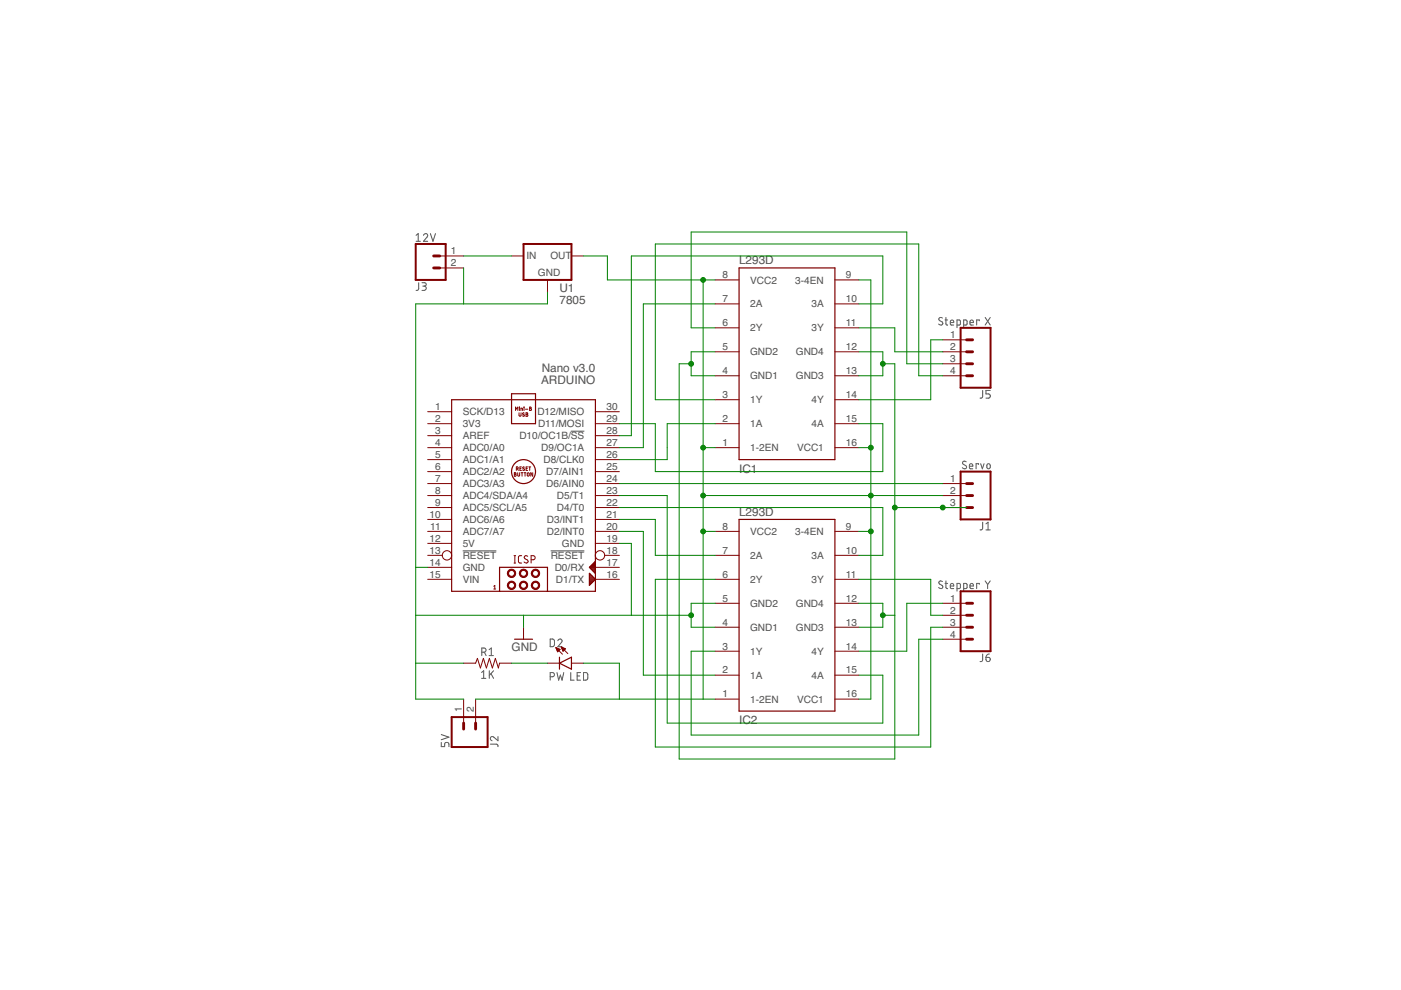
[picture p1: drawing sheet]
<svg xmlns="http://www.w3.org/2000/svg" width="297mm" height="210mm" viewBox="0 0 297 210" stroke-linecap="round" stroke-linejoin="round" font-family="sans-serif">
<g fill="none" stroke="#505050" stroke-width=".21">
<path d="M88.2 49.9l.5-.4v1.7M88.2 51.2h.9M88.8 59.9l-.1 1.4-.5 .3M89.5 59.9h.5a.36 .36 0 0 1 .4 .4 .36 .36 0 0 1-.4 .4h-.4M89.8 49.9a.44 .44 0 0 1 .6-.4 .44 .44 0 0 1 .2 .7l-.8 1h.9M91.2 49.5l.6 1.7 .5-1.7M89.9 60.7a.46 .46 0 0 1 .5 .4 .46 .46 0 0 1-.5 .5h-.4M199.8 67.4a.41 .41 0 0 0-.6-.1 .41 .41 0 0 0-.1 .6l.6 .3a.44 .44 0 0 1 0 .7 .44 .44 0 0 1-.7-.2M200.4 67.8h.5M200.6 67.3v1.5l.3 .1M201.5 68.4h.7a.38 .38 0 0 0-.2-.5 .38 .38 0 0 0-.5 .3l.1 .7h.6M202.9 68.9h.6l.1-.1-.1-.9-.6-.1v1.7"/>
<path d="M204.3 68.9h.6l.1-.1v-.7l-.1-.2-.6-.1v1.7M205.7 68.4h.7a.38 .38 0 0 0-.3-.5 .38 .38 0 0 0-.4 .3v.7h.7M207.6 68v-.2h-.5v1.1M208.9 67.3l1.1 1.6M210 67.3l-1.1 1.6M121 91.4h2.9M204.9 97.9l-.5-.1-.3 .3 .1 .3 .5 .3a.38 .38 0 0 1 .2 .5 .38 .38 0 0 1-.5 .2l-.4-.2M205.5 98.8h.7a.38 .38 0 0 0-.2-.5 .38 .38 0 0 0-.5 .4l.1 .6 .6 .1M207.5 98.5v-.2h-.6v1.1M207.9 98.3l.4 1.1 .3-1.1M208.3 82.8v1.4l-.5 .2M209.3 98.4h.5l.2 .6a.36 .36 0 0 1-.4 .4 .36 .36 0 0 1-.4-.4z"/>
<path d="M210 82.8h-1v.7h.6a.45 .45 0 0 1 .4 .5 .45 .45 0 0 1-.4 .4h-.6M98.1 116.8h7.1M116.8 116.8h7.1M208.3 110.7v1.4l-.2 .2-.3 .1M209 112.4h1M209 111.1l.5-.4v1.7M102.2 138.3h.4a.44 .44 0 0 0 .5-.5 .44 .44 0 0 0-.5-.4h-.4v1.6M102.7 138.3l.4 .7M103.7 137.8l.5-.4v1.6M103.7 139h.9M116.6 135.5h.7l.2 .3 .1 .9-.3 .4h-.7zM118.3 135.8a.44 .44 0 0 1 .6-.3 .44 .44 0 0 1 .1 .7l-.7 .9h.9"/>
<path d="M199.8 123.3l-.5-.1-.2 .3v.3l.6 .3a.41 .41 0 0 1 .1 .6 .41 .41 0 0 1-.6 0l-.2-.1M200.4 123.7h.5M200.6 123.2v1.4l.3 .2M201.5 124.2h.7a.38 .38 0 0 0-.3-.5 .38 .38 0 0 0-.4 .4l.1 .6 .6 .1M202.9 124.8h.6l.1-.2-.1-.9h-.6v1.6M204.3 124.8h.6l.1-.2v-.6l-.1-.3h-.6v1.6M205.7 124.2h.7a.38 .38 0 0 0-.3-.5 .38 .38 0 0 0-.4 .4v.6l.7 .1M207.6 123.9v-.2h-.5v1.1M208.3 138.7v1.4l-.5 .2M208.9 123.2l.5 .7M209 139.4h.6a.45 .45 0 0 1 .3 .5 .45 .45 0 0 1-.4 .4 .45 .45 0 0 1-.5-.5zM209.4 123.9v.9"/>
<path d="M209.8 138.7l-.5 .1-.3 .6M210 123.2l-.6 .7M93.6 157.4v.9h.7v-.5a.46 .46 0 0 1 .4-.4 .46 .46 0 0 1 .5 .4v.5M93.6 155.7l1.6 .6-1.6 .5M102.1 142.6l.5-.4v1.6M102.1 143.8h.9M103.7 142.2v1.6M104 157.8h1.4l.2 .5M104.1 142.8l.5 1M104.6 142.2l-.9 1M105.6 156.2v.9l-.9-.8a.44 .44 0 0 0-.7 .1 .44 .44 0 0 0 .3 .7M116.6 143.5h.5a.44 .44 0 0 0 .5-.5 .44 .44 0 0 0-.5-.4h-.5v1.6"/>
<path d="M118.1 142.6l.3 1.6 .4-1.1 .4 1.1 .3-1.6M121 142.6v1.6h.7M122.4 143.3h.5M123.1 142.6h-.7v1.6h.7M123.7 142.6h.7l.2 .3v.9l-.2 .4h-.7z"/>
</g>
<g fill="none" stroke="#800000" stroke-width=".25">
<path d="M156.7 56.8h20.3v40.7h-20.3zM95.8 84.8h30.4v40.6h-30.4zM108.5 83.5h5v6.3h-5zM125.3 119.9h.9M125.6 119.7h.6M125.8 119.5h.4M126 119.3h.2M126.2 119l-1.2 1.3 1.2 1.3M156.7 110.1h20.3v40.7h-20.3zM105.9 125.4v-5.1h10.2v5.1M109.1 135.5h3.8M118.6 139.3v2.6"/>
<path d="M125 121.6l1.2 1.2-1.2 1.3zM125 123.9h.2M125 123.7h.4M125 123.5h.6M125 123.3h.8M125 123h1M125 122.8h1.2M125 122.6h1M125 122.4h.8M125 122.1h.5M125 121.9h.3M125 121.7h.1"/>
<path d="M125 120.4h1.2M125.1 120.1h1.1M125.2 120.6h1M125.5 120.8h.7M125.7 121h.5M125.9 121.2h.3M126.1 121.5h.1M118.6 140.6l2.6-1.3v2.6z"/>
<circle cx="111" cy="100" r="2.54"/>
</g>
<g fill="none" stroke="#800000" stroke-width=".21">
<path d="M93.2 54.3h5.1M93.2 56.8h5.1M108.5 54.3h2.5M116.1 59.4v2.5M121.2 54.3h2.5M151.6 59.4h5.1M177 59.4h5.1M151.6 79.7h5.1M151.6 74.6h5.1M151.6 69.5h5.1M151.6 64.4h5.1M177 79.7h5.1"/>
<path d="M177 74.6h5.1M177 69.5h5.1M177 64.4h5.1M199.9 79.7h5M199.9 74.6h5M199.9 72.1h5M199.9 77.1h5M90.7 100h5.1M90.7 97.5h5.1M90.7 94.9h5.1M90.7 92.4h5.1M90.7 89.8h5.1"/>
<path d="M90.7 87.3h5.1M109.3 87v-.7l.3 .4 .2-.4v.7M109.5 99.4h.3l.1-.3-.4-.1v.7M109.7 99.4l.2 .3M110 87.5v.6l.3 .2 .1-.1 .1-.7M110.2 86.3h.1M110.1 86.6v.4M110.2 99.3h.3M110.4 87v-.4h.4v.4M110.6 99h-.4v.7h.4M111.1 86.3h.1M111.1 86.6v.4"/>
<path d="M111.1 87.6l-.2-.1-.1 .2 .4 .5h-.4M111.2 99.1l-.3-.1-.1 .2 .4 .5-.4-.1M111.4 86.8h.5M111.5 87.5l.4 .2-.2 .2 .2 .1-.1 .2-.3 .1zM111.5 87.9h.2M111.5 99.3h.3M111.9 99h-.4v.7h.4M112.1 99h.4M112.3 86.3l.3 .1-.1 .2 .2 .1-.1 .3h-.3zM112.3 86.6h.2M112.3 99v.7M126.2 100h5.1"/>
<path d="M126.2 97.5h5.1M126.2 94.9h5.1M126.2 92.4h5.1M126.2 89.8h5.1M126.2 87.3h5.1M151.6 94.9h5.1M151.6 89.8h5.1M151.6 84.8h5.1M177 94.9h5.1M177 89.8h5.1M177 84.8h5.1M90.7 117.8h3.1"/>
<path d="M90.7 115.2h5.1M90.7 112.7h5.1M90.7 110.1h5.1M90.7 107.6h5.1M90.7 105.1h5.1M90.7 102.5h5.1M109 119.4h.3M109 117.8h.3M109.1 100.2l.3 .1-.2 .2 .2 .1-.1 .3-.2 .1zM109.1 100.5h.1M109.2 117.8v1.6M109.8 100.2v.7l.2 .1 .2-.1v-.7"/>
<path d="M110.5 100.2h.4M110.6 117.8l-.5 .1-.2 .3v1l.7 .2M110.7 100.2v.8M111.1 100.2h.4M111.3 100.2v.8M111.9 100.2h.2l.1 .2-.1 .5h-.2l-.1-.1zM111.9 117.9l-.4-.1-.4 .4 .2 .3 .5 .2a.39 .39 0 0 1 .1 .6 .39 .39 0 0 1-.6 0l-.2-.2M112.6 118.7h.5a.43 .43 0 0 0 .4-.5 .43 .43 0 0 0-.4-.4h-.5v1.6M112.9 100.2v.8l-.4-.8v.8M126.2 115.2h5.1M126.2 112.7h5.1M126.2 110.1h5.1"/>
<path d="M126.2 107.6h5.1M126.2 105.1h5.1M126.2 102.5h5.1M128.2 117.8h3.1M151.6 117.8h5.1M151.6 112.7h5.1M177 117.8h5.1M177 112.7h5.1M199.9 107.6h5M199.9 105.1h5M199.9 102.5h5M90.7 122.8h5.1"/>
<path d="M90.7 120.3h5.1M104.7 124.3l.2-.2v.8M104.7 124.9h.4M111 133v2.5M117.9 137.3l1.4 1.4M117.9 137.3l.8 .4-.5 .5zM117.9 137.4h.2M118 137.5h.4M118 137.7h.7M118 137.8h.6M118.1 137.9h.4M118.2 138h.2"/>
<path d="M118.2 138.2h.1M119 137.2l1.4 1.4M119 137.2l.9 .4-.5 .5zM119 137.3h.3M119.1 137.4h.4M119.1 137.5h.7M119.2 137.7h.6M119.3 137.8h.4M119.3 137.9h.2M119.4 138h.1M126.2 122.8h5.1M126.2 120.3h5.1"/>
<path d="M151.6 122.8h5.1M151.6 138.1h5.1M151.6 133h5.1M151.6 127.9h5.1M177 122.8h5.1M177 138.1h5.1M177 133h5.1M177 127.9h5.1M199.9 133h5M199.9 127.9h5M199.9 130.5h5M199.9 135.5h5"/>
<path d="M98.3 148.2v5.1M98.3 140.6h2.5l.4-1 .7 2 .6-2 .6 2 .7-2 .6 2 .6-2 .7 2 .2-1h2.6M100.8 148.2v5.1M116.1 140.6h2.5M121.2 140.6h2.5M151.6 148.2h5.1M151.6 143.2h5.1M177 148.2h5.1M177 143.2h5.1"/>
<circle cx="94.8" cy="117.8" r=".99"/>
<circle cx="127.2" cy="117.8" r=".99"/>
</g>
<g fill="#800000" stroke="#800000" stroke-width=".21">
<path d="M112.8 121a.88 .88 0 0 1 1.5 .1 .88 .88 0 0 1-.5 1.3 .88 .88 0 0 1-1.2-.8h.3a.63 .63 0 0 1 .9-.6 .63 .63 0 0 1 .2 1 .63 .63 0 0 1-1.1-.2v-.2h-.3z" fill-rule="evenodd"/>
<path d="M110.3 123.6a.88 .88 0 0 1 1.4 0 .88 .88 0 0 1-.5 1.4 .88 .88 0 0 1-1.1-.9h.3a.64 .64 0 0 1 .8-.6 .64 .64 0 0 1 .2 1 .64 .64 0 0 1-1-.2v-.2h-.3z" fill-rule="evenodd"/>
<path d="M107.8 123.6a.88 .88 0 0 1 1.4 0 .88 .88 0 0 1-.5 1.4 .88 .88 0 0 1-1.1-.9h.2a.64 .64 0 0 1 .9-.6 .64 .64 0 0 1 .2 1 .64 .64 0 0 1-1-.2l-.1-.2h-.2z" fill-rule="evenodd"/>
<path d="M112.8 123.6a.88 .88 0 0 1 1.5 0 .88 .88 0 0 1-.5 1.4 .88 .88 0 0 1-1.2-.9h.3a.63 .63 0 0 1 .9-.6 .63 .63 0 0 1 .2 1 .63 .63 0 0 1-1.1-.2v-.2h-.3z" fill-rule="evenodd"/>
<path d="M107.8 121a.88 .88 0 0 1 1.4 .1 .88 .88 0 0 1-.5 1.3 .88 .88 0 0 1-1.1-.8h.2a.64 .64 0 0 1 .9-.6 .64 .64 0 0 1 .2 1 .64 .64 0 0 1-1-.2l-.1-.2h-.2z" fill-rule="evenodd"/>
<path d="M110.3 121a.88 .88 0 0 1 1.4 .1 .88 .88 0 0 1-.5 1.3 .88 .88 0 0 1-1.1-.8h.3a.64 .64 0 0 1 .8-.6 .64 .64 0 0 1 .2 1 .64 .64 0 0 1-1-.2v-.2h-.3z" fill-rule="evenodd"/>
</g>
<path d="M88.1 51.7h6.4v7.7h-6.4zM111 51.7h10.2v7.7h-10.2zM203.7 69.5h6.3v12.7h-6.3zM203.7 100h6.3v10.1h-6.3zM203.7 125.4h6.3v12.7h-6.3zM95.8 152h7.6v6.4h-7.6z" fill="none" stroke="#800000" stroke-width=".42"/>
<g fill="none" stroke="#800000" stroke-width=".61">
<path d="M91.9 56.8h1.3M91.9 54.3h1.3M204.9 77.1h1.3M204.9 74.6h1.3M204.9 72.1h1.3M204.9 79.7h1.3M204.9 107.6h1.3M204.9 105.1h1.3M204.9 102.5h1.3M204.9 133h1.3M204.9 130.5h1.3M204.9 127.9h1.3"/>
<path d="M204.9 135.5h1.3M98.3 153.3v1.3M100.8 153.3v1.3"/>
</g>
<g fill="none" stroke="#008000" stroke-width=".21">
<path d="M98.3 54.3h10.2M98.3 56.8v7.6M123.7 54.3h5.1v5.1h22.8M149.1 59.4v88.8M182.1 59.4h2.5v88.8h-2.5M116.1 61.9v2.5h-28v83.8h10.2M146.5 77.1h-2.5v83.8h45.7v-83.8h-2.5M151.6 64.4h-15.2v30.5h-5.1M151.6 69.5h-5.1v-20.3h45.8v27.9h7.6M151.6 74.6h-5.1v5.1h5.1M182.1 64.4h5.1v-10.1h-53.3v38.1h-2.6M182.1 74.6h5.1v5.1h-5.1"/>
<path d="M182.1 69.5h7.6v5.1h10.2M199.9 79.7h-5.1v-28h-55.9v33.1h12.7M199.9 72.1h-2.6v12.7h-15.2M131.3 89.8h7.6v10.2h48.3v-10.2h-5.1M149.1 94.9h2.5M151.6 89.8h-10.1v7.7h-10.2M182.1 94.9h2.5M131.3 112.7h5.1v30.5h15.2M131.3 105.1h10.2v48.2h45.7v-10.1h-5.1M131.3 110.1h7.6v7.7h12.7M131.3 107.6h55.9v10.2h-5.1M131.3 102.5h68.6"/>
<path d="M131.3 115.2h2.6v15.3M149.1 112.7h2.5M149.1 105.1h50.8M182.1 112.7h2.5M189.7 107.6h15.2M88.1 130.5h58.4M88.1 120.3h2.6M111 130.5v2.5M151.6 122.8h-12.7v35.6h58.4v-25.4h2.6M151.6 127.9h-5.1v5.1h5.1M182.1 127.9h5.1v5.1h-5.1M182.1 122.8h15.2v7.7h2.6"/>
<path d="M187.2 130.5h2.5M199.9 135.5h-5.1v20.4h-48.3v-17.8h5.1M199.9 127.9h-7.6v10.2h-10.2M88.1 140.6h10.2M100.8 148.2h50.8M108.5 140.6h7.6M123.7 140.6h7.6v7.6"/>
</g>
<g fill="#008000" stroke="#008000" stroke-width=".21">
<circle cx="149.1" cy="105.1" r=".51"/>
<circle cx="184.6" cy="105.1" r=".51"/>
<circle cx="149.1" cy="94.9" r=".51"/>
<circle cx="184.6" cy="94.9" r=".51"/>
<circle cx="149.1" cy="112.7" r=".51"/>
<circle cx="184.6" cy="112.7" r=".51"/>
<circle cx="149.1" cy="59.4" r=".51"/>
<circle cx="146.5" cy="130.5" r=".51"/>
<circle cx="146.5" cy="77.1" r=".51"/>
<circle cx="189.7" cy="107.6" r=".51"/>
<circle cx="187.2" cy="77.1" r=".51"/>
<circle cx="187.2" cy="130.5" r=".51"/>
<circle cx="199.9" cy="107.6" r=".51"/>
</g>
<g font-size="2.5" fill="#505050">
<text x="156.7" y="56.1">L293D</text>
<text x="118.6" y="64.4">7805</text>
<text x="118.6" y="61.9">U1</text>
<text x="114.7" y="81.4">ARDUINO</text>
<text x="114.8" y="78.9">Nano v3.0</text>
<text x="156.7" y="100.2">IC1</text>
<text x="156.7" y="109.4">L293D</text>
<text x="108.5" y="138.1">GND</text>
<text x="156.7" y="153.6">IC2</text>
</g>
<g font-size="2.1" fill="#505050">
<text x="95.6" y="53.9">1</text>
<text x="95.6" y="56.5">2</text>
<text x="111.6" y="54.9">IN</text>
<text x="114" y="58.6">GND</text>
<text x="116.7" y="54.9">OUT</text>
<text x="153.2" y="59">8</text>
<text x="179.4" y="59">9</text>
<text x="153.2" y="64.1">7</text>
<text x="159" y="65.2">2A</text>
<text x="159" y="60.1">VCC2</text>
<text x="168.6" y="60.1">3-4EN</text>
<text x="172.1" y="65.2">3A</text>
<text x="179.4" y="64.1">10</text>
<text x="153.2" y="69.2">6</text>
<text x="159" y="70.3">2Y</text>
<text x="172.1" y="70.3">3Y</text>
<text x="179.4" y="69.2">11</text>
<text x="201.4" y="71.7">1</text>
<text x="153.2" y="74.2">5</text>
<text x="159" y="75.4">GND2</text>
<text x="168.7" y="75.4">GND4</text>
<text x="179.4" y="74.2">12</text>
<text x="201.4" y="74.2">2</text>
<text x="201.4" y="76.8">3</text>
<text x="153.2" y="79.3">4</text>
<text x="159" y="80.4">GND1</text>
<text x="168.7" y="80.4">GND3</text>
<text x="179.4" y="79.3">13</text>
<text x="201.4" y="79.3">4</text>
<text x="92.2" y="86.9">1</text>
<text x="92.2" y="89.5">2</text>
<text x="98.1" y="88">SCK/D13</text>
<text x="113.9" y="88">D12/MISO</text>
<text x="128.6" y="89.5">29</text>
<text x="128.6" y="86.9">30</text>
<text x="153.2" y="89.5">2</text>
<text x="153.2" y="84.4">3</text>
<text x="159" y="85.5">1Y</text>
<text x="172.1" y="85.5">4Y</text>
<text x="179.4" y="89.5">15</text>
<text x="179.4" y="84.4">14</text>
<text x="92.2" y="92">3</text>
<text x="92.2" y="94.5">4</text>
<text x="98.1" y="90.6">3V3</text>
<text x="98.1" y="93.1">AREF</text>
<text x="98.1" y="95.7">ADC0/A0</text>
<text x="110.1" y="93.1">D10/OC1B/SS</text>
<text x="114.1" y="90.6">D11/MOSI</text>
<text x="114.8" y="95.7">D9/OC1A</text>
<text x="128.6" y="94.5">27</text>
<text x="128.6" y="92">28</text>
<text x="153.2" y="94.5">1</text>
<text x="159" y="95.7">1-2EN</text>
<text x="159" y="90.6">1A</text>
<text x="169" y="95.7">VCC1</text>
<text x="172.1" y="90.6">4A</text>
<text x="179.4" y="94.5">16</text>
<text x="92.2" y="97.1">5</text>
<text x="92.2" y="99.6">6</text>
<text x="98.1" y="98.2">ADC1/A1</text>
<text x="98.1" y="100.7">ADC2/A2</text>
<text x="115.2" y="98.2">D8/CLK0</text>
<text x="115.8" y="100.7">D7/AIN1</text>
<text x="128.6" y="99.6">25</text>
<text x="128.6" y="97.1">26</text>
<text x="92.2" y="102.2">7</text>
<text x="92.2" y="104.7">8</text>
<text x="92.2" y="107.2">9</text>
<text x="98.1" y="103.3">ADC3/A3</text>
<text x="98.1" y="105.8">ADC4/SDA/A4</text>
<text x="115.8" y="103.3">D6/AIN0</text>
<text x="118.1" y="105.8">D5/T1</text>
<text x="128.6" y="107.2">22</text>
<text x="128.6" y="104.7">23</text>
<text x="128.6" y="102.2">24</text>
<text x="201.4" y="102.2">1</text>
<text x="201.4" y="104.7">2</text>
<text x="201.4" y="107.2">3</text>
<text x="91.1" y="109.8">10</text>
<text x="91.2" y="112.3">11</text>
<text x="98.1" y="108.4">ADC5/SCL/A5</text>
<text x="98.1" y="110.9">ADC6/A6</text>
<text x="98.1" y="113.4">ADC7/A7</text>
<text x="115.9" y="113.4">D2/INT0</text>
<text x="115.9" y="110.9">D3/INT1</text>
<text x="118.1" y="108.4">D4/T0</text>
<text x="128.6" y="112.3">20</text>
<text x="128.6" y="109.8">21</text>
<text x="153.2" y="112.3">8</text>
<text x="159" y="113.4">VCC2</text>
<text x="168.6" y="113.4">3-4EN</text>
<text x="179.4" y="112.3">9</text>
<text x="91.1" y="114.9">12</text>
<text x="91.1" y="117.4">13</text>
<text x="91.1" y="119.9">14</text>
<text x="98.1" y="116">5V</text>
<text x="98.1" y="118.5">RESET</text>
<text x="116.8" y="118.5">RESET</text>
<text x="119.2" y="116">GND</text>
<text x="128.6" y="119.9">17</text>
<text x="128.6" y="117.4">18</text>
<text x="128.6" y="114.9">19</text>
<text x="153.2" y="117.4">7</text>
<text x="159" y="118.5">2A</text>
<text x="172.1" y="118.5">3A</text>
<text x="179.4" y="117.4">10</text>
<text x="91.1" y="122.5">15</text>
<text x="98.1" y="121.1">GND</text>
<text x="98.1" y="123.6">VIN</text>
<text x="117.6" y="121.1">D0/RX</text>
<text x="117.8" y="123.6">D1/TX</text>
<text x="128.6" y="122.5">16</text>
<text x="153.2" y="122.5">6</text>
<text x="159" y="123.6">2Y</text>
<text x="172.1" y="123.6">3Y</text>
<text x="179.4" y="122.5">11</text>
<text x="153.2" y="127.6">5</text>
<text x="159" y="128.7">GND2</text>
<text x="168.7" y="128.7">GND4</text>
<text x="179.4" y="127.6">12</text>
<text x="201.4" y="127.6">1</text>
<text x="201.4" y="130.1">2</text>
<text x="153.2" y="137.7">3</text>
<text x="153.2" y="132.6">4</text>
<text x="159" y="133.8">GND1</text>
<text x="168.7" y="133.8">GND3</text>
<text x="179.4" y="137.7">14</text>
<text x="179.4" y="132.6">13</text>
<text x="201.4" y="132.6">3</text>
<text x="201.4" y="135.2">4</text>
<text x="153.2" y="142.8">2</text>
<text x="159" y="143.9">1A</text>
<text x="159" y="138.8">1Y</text>
<text x="172.1" y="143.9">4A</text>
<text x="172.1" y="138.8">4Y</text>
<text x="179.4" y="142.8">15</text>
<text x="153.2" y="147.9">1</text>
<text x="159" y="149">1-2EN</text>
<text x="169" y="149">VCC1</text>
<text x="179.4" y="147.9">16</text>
<text x="97.9" y="151" transform="rotate(-90 97.9 151)">1</text>
<text x="100.5" y="151" transform="rotate(-90 100.5 151)">2</text>
</g>
</svg>
